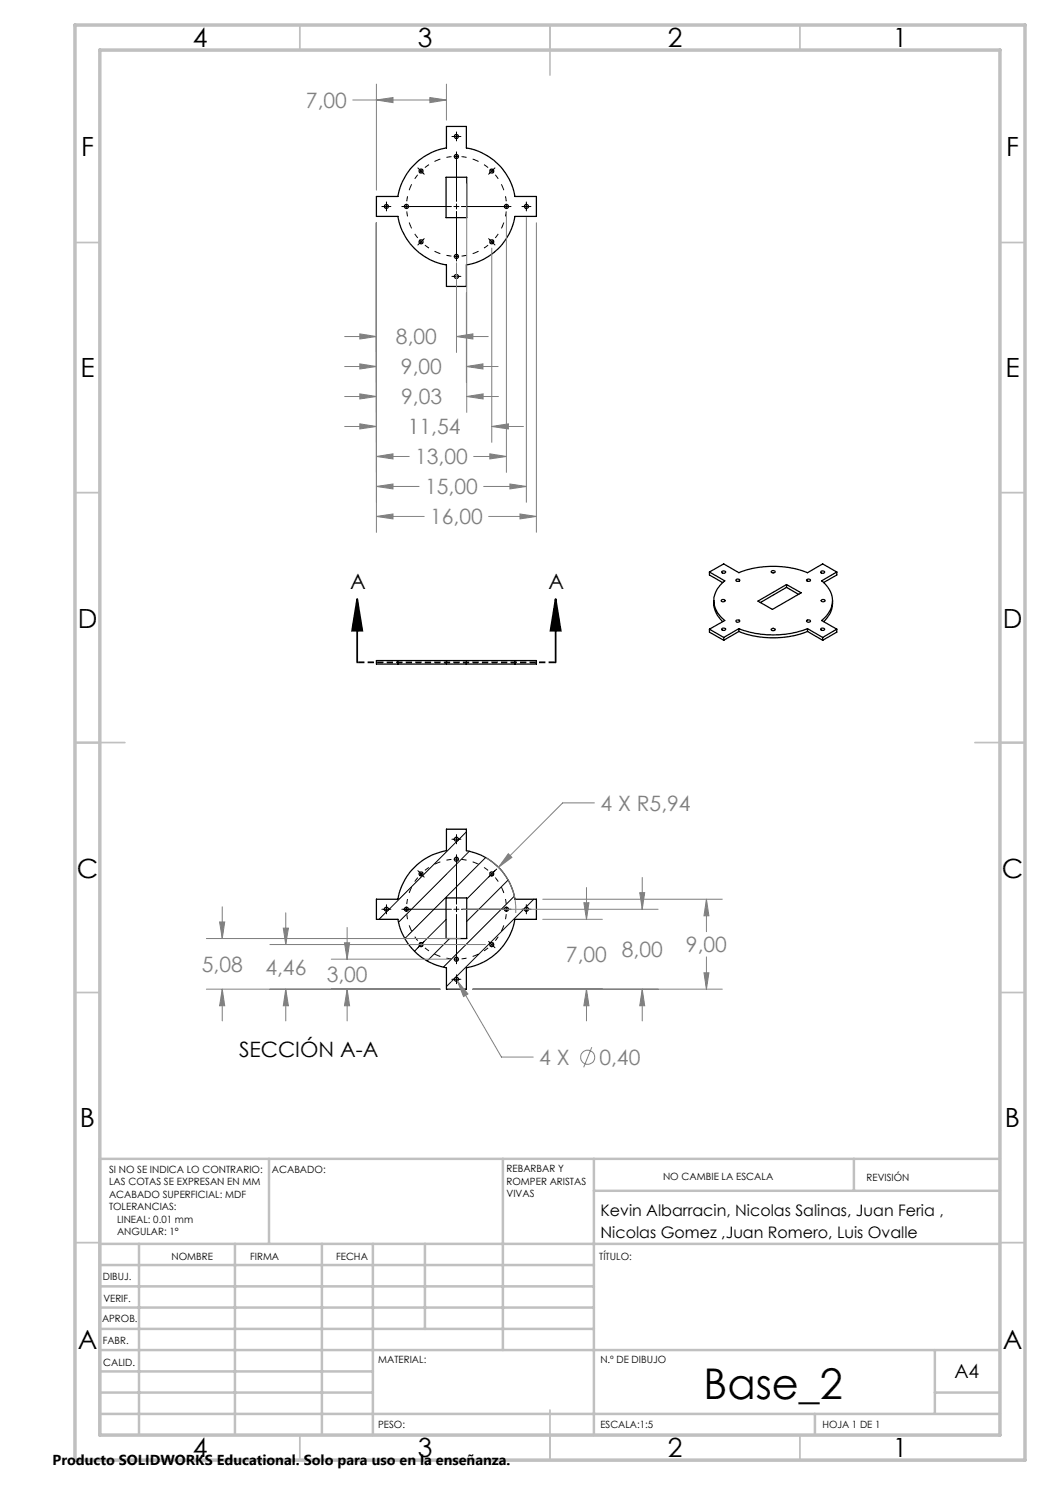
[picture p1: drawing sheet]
<svg xmlns="http://www.w3.org/2000/svg" width="210mm" height="297mm" viewBox="0 0 210 297" stroke-linecap="round" stroke-linejoin="round" font-family="sans-serif">
<g fill="none" stroke="#000" stroke-width=".25">
<path d="M75.3 39.3h4.3a11.9 11.9 0 0 1 9.7-9.7v-4.3h4v4.3a11.8 11.8 0 0 1 9.7 9.7h4.3v4h-4.3a11.7 11.7 0 0 1-9.7 9.7v4.3h-4v-4.3a11.8 11.8 0 0 1-9.7-9.7h-4.3zM89.2 35.5h4.1v8h-4.1zM141.9 114.4l3.1 1.8a4.6 4.6 0 0 0-1.5 6.4l1.5 1.5-3.1 1.7M141.9 114.4l2.8-1.6 3.1 1.7a19.2 19.2 0 0 1 13.7 0l3-1.7 2.9 1.6M141.9 114.4v.6l2.6 1.5M144.4 114.3l.2-.1a.3 .3 0 0 1 .4 0 .3 .3 0 0 1 .1 .3 .4 .4 0 0 1-.5 .2 .4 .4 0 0 1-.2-.4zM147.2 116l.2-.2a.3 .3 0 0 1 .4 0 .3 .3 0 0 1 0 .4 .36 .36 0 0 1-.4 .1 .36 .36 0 0 1-.2-.3zM154.3 114.3l.1-.1a.32 .32 0 0 1 .4-.1 .32 .32 0 0 1 .1 .4l-.2 .1a.31 .31 0 0 1-.3 0 .31 .31 0 0 1-.1-.3zM157.3 116.9v.6M157.3 117.5l-5.2 3M157.3 117.5l2.4 1.4M161.3 116l.3-.2a.28 .28 0 0 1 .4 0 .28 .28 0 0 1 0 .4l-.1 .1a.37 .37 0 0 1-.6-.3z"/>
<path d="M164.1 114.3l.3-.1a.3 .3 0 0 1 .4 0 .3 .3 0 0 1 .1 .3 .4 .4 0 0 1-.5 .2 .4 .4 0 0 1-.3-.4zM167.4 114.4l-3.1 1.8a4.7 4.7 0 0 1 0 7.9l3.1 1.7M167.4 114.4v.6l-2.7 1.5M79.6 132.1h9.7M79.6 132.8h9.7M79.6 132.1h-4.3v.7h4.3M79.6 132.1v.7M89.3 132.1v.7M89.3 132.1h4M89.3 132.8h4M93.3 132.1h9.7M93.3 132.8h9.7"/>
<path d="M93.3 132.1v.7M103 132.1h4.3v.7h-4.3M103 132.1v.7M141.9 125.8l2.8 1.7M141.9 125.8v.6l2.8 1.7M142.8 120.1a5 5 0 0 0 1.7 4.2M144.3 120l.1-.1a.32 .32 0 0 1 .4 0 .32 .32 0 0 1 .1 .4h-.1a.33 .33 0 0 1-.4 .1 .33 .33 0 0 1-.1-.4zM144.4 125.8l.2-.2a.3 .3 0 0 1 .4 0 .3 .3 0 0 1 .1 .4 .4 .4 0 0 1-.5 .1 .4 .4 0 0 1-.2-.3zM144.7 127.5v.6M147.2 124.1l.1-.1a.33 .33 0 0 1 .4-.1 .33 .33 0 0 1 .2 .5 .4 .4 0 0 1-.4 .1 .4 .4 0 0 1-.3-.4zM147.8 125.7a19.2 19.2 0 0 0 13.7 0M147.8 126.3a19.2 19.2 0 0 0 13.7 0"/>
<path d="M147.8 125.7l-3.1 1.8M147.8 125.7v.6M147.8 126.3l-3.1 1.8M151.6 120.2l5.7-3.3 2.9 1.7-5.7 3.3zM154.3 125.8l.2-.1a.28 .28 0 0 1 .4 0 .28 .28 0 0 1 0 .3l-.1 .1a.35 .35 0 0 1-.4 0 .35 .35 0 0 1-.1-.3zM161.4 124.1l.1-.1a.36 .36 0 0 1 .4 0 .36 .36 0 0 1 .2 .3 .45 .45 0 0 1-.8-.1zM161.5 125.7l3 1.8M161.5 125.7v.6M161.5 126.3l3 1.8M164.1 125.8l.3-.2a.3 .3 0 0 1 .4 0 .3 .3 0 0 1 .1 .4 .4 .4 0 0 1-.5 .1 .4 .4 0 0 1-.3-.3zM164.3 120l.2-.1a.32 .32 0 0 1 .3 0 .32 .32 0 0 1 .2 .4h-.2a.31 .31 0 0 1-.4 0 .31 .31 0 0 1-.1-.3zM164.5 127.5v.6"/>
<path d="M166.5 120.1a4.9 4.9 0 0 1-1.8 4.2M167.4 125.8l-2.9 1.7M167.4 125.8v.6l-2.9 1.7M75.3 179.8h4.3a11.9 11.9 0 0 1 9.7-9.7v-4.3h4v4.3a11.8 11.8 0 0 1 9.7 9.7h4.3v4.1h-4.3a11.8 11.8 0 0 1-9.7 9.7v4.2h-4v-4.2a11.9 11.9 0 0 1-9.7-9.7h-4.3zM89.2 179.6h4.1v8.1h-4.1z"/>
<circle cx="84.2" cy="34.2" r=".4"/>
<circle cx="91.3" cy="27.3" r=".4"/>
<circle cx="91.3" cy="31.3" r=".39"/>
<circle cx="98.4" cy="34.2" r=".4"/>
<circle cx="77.3" cy="41.3" r=".4"/>
<circle cx="81.3" cy="41.3" r=".4"/>
<circle cx="84.2" cy="48.4" r=".39"/>
<circle cx="91.3" cy="51.3" r=".4"/>
<circle cx="91.3" cy="55.3" r=".4"/>
<circle cx="98.3" cy="48.4" r=".4"/>
<circle cx="101.3" cy="41.3" r=".39"/>
<circle cx="105.3" cy="41.3" r=".4"/>
<circle cx="84.2" cy="174.8" r=".4"/>
<circle cx="91.3" cy="167.8" r=".4"/>
<circle cx="91.3" cy="171.9" r=".4"/>
<circle cx="98.4" cy="174.8" r=".4"/>
<circle cx="77.3" cy="181.8" r=".4"/>
<circle cx="81.3" cy="181.8" r=".4"/>
<circle cx="84.2" cy="188.9" r=".4"/>
<circle cx="91.3" cy="195.8" r=".4"/>
<circle cx="91.3" cy="191.9" r=".4"/>
<circle cx="98.4" cy="188.9" r=".4"/>
<circle cx="101.3" cy="181.8" r=".4"/>
<circle cx="105.3" cy="181.8" r=".4"/>
</g>
<g fill="none" stroke="#000" stroke-width=".2">
<path d="M83.6 33.6l1.2 1.3M84.6 33.9l-.7 .7M90.4 27.3h1.8M90.8 31.3h1M91.3 26.4v1.8M91.3 30.4v9.9M98 33.9l.7 .7M99 33.6l-1.3 1.3M76.4 41.3h1.8M77.3 40.4v1.8M80.4 41.3h9.9M81.3 40.8v1"/>
<path d="M83.9 48l.7 .7M84.8 47.7l-1.2 1.3M90.4 55.3h1.8M90.8 51.3h1M90.8 41.3h1M91.3 40.8v1M91.3 42.3v9.9M91.3 54.4v1.8M92.3 41.3h9.9M97.7 47.7l1.3 1.3M98.7 48l-.7 .7M101.3 40.8v1"/>
<path d="M104.4 41.3h1.8M105.3 40.4v1.8M75.3 179.8v.1M83.6 174.1l.6 .7M84.2 174.8l-.3 .4M84.2 174.8l.6 .6M84.6 174.4l-.4 .4M89.3 165.8v.1M90.4 167.8h1.8M90.8 171.9h1M91.3 166.9v1.9M91.3 171v9.8"/>
<path d="M91.4 168.2l-13.8 13.8M93.3 166.4l-1.6 1.6M93.9 170.2l-14.2 14.3M97.1 171.5l-16.1 16.2M98 174.4l.4 .4M98.1 175l-4.8 4.8M98.4 174.8l.3 .4M98.4 174.8l-.7 .6M99 174.1l-.6 .7M99.3 173.8l-.7 .7M101.6 176l-8.3 8.3M102.9 179.2l-14.2 14.2"/>
<path d="M106.8 179.8l-1.7 1.7M76.4 181.9h1.8M77.3 180.9v1.9M77.4 182.2l-1.6 1.7M80.4 181.9h9.9M81.3 181.3v1M83.9 188.6l.7 .7M83.9 189.2l-1 1M89.2 183.9l-5.6 5.6M89.9 187.7l-4.5 4.5M90.2 196.4l-.9 .9M90.4 195.9h1.8"/>
<path d="M90.8 191.8h1M90.8 181.9h1M90.9 195.7l-.6 .6M91.3 181.3v1M91.3 182.9v9.9M91.3 194.9v1.8M92.3 181.9h9.9M97.7 188.3l1.3 1.2M98.7 188.6l-.7 .7M101.3 181.3v1M104.4 181.9h1.8M104.9 181.7l-13.8 13.8"/>
<path d="M105.3 180.9v1.9M107.3 183.8l-.1 .1"/>
</g>
<g fill="none" stroke="#808080" stroke-width=".2">
<path d="M70.6 20h18.7M75.3 20l3.3-.5v1zM75.3 16.8v21.2M86 19.5l3.3 .5-3.3 .5zM89.3 16.8v7.2M93.3 36.7v45.8M75.3 44.6v61.9M91.3 52.6v17.9M93.3 58.6v17.9M98.4 49.6v38.9M101.3 42.6v51.9M105.3 43.5v57"/>
<path d="M107.3 44.6v61.9M68.9 67.3h6.4M68.9 73.3h6.4M68.9 79.3h6.4M72 66.8l3.3 .5-3.3 .5zM72 72.8l3.3 .5-3.3 .5zM72 78.8l3.3 .5-3.3 .5zM91.3 67.3l3.3-.5v1zM91.3 67.3h6.3M93.3 73.3l3.3-.5v1zM93.3 73.3h6.3M93.3 79.3l3.3-.5v1z"/>
<path d="M93.3 79.3h6.4M68.9 85.3h6.4M72 84.8l3.3 .5-3.3 .5zM75.3 91.3l3.3-.5v1zM75.3 97.3l3.3-.5v1zM75.3 91.3h6.5M75.3 97.3h8.5M94.7 91.3h6.6M96.7 97.3h8.6M98 90.8l3.3 .5-3.3 .5zM98.4 85.3l3.3-.5v1zM98.4 85.3h6.3"/>
<path d="M102 96.8l3.3 .5-3.3 .5zM75.3 103.3l3.3-.5v1zM75.3 103.3h9.5M97.7 103.3h9.6M104 102.8l3.3 .5-3.3 .5zM97.2 171.6a12 12 0 0 1 6 11M101.7 170.7l.7 .8-2.7 2zM108.5 179.8h36M117.3 177.5v6.4M118.9 160.6h-6.4l-12.8 12.9M128 178.5h.9l-.5 3.4zM128.4 175.5v6.4"/>
<path d="M141.3 179.8l.5 3.4h-1zM141.3 179.8v6.5M41.3 197.8h46.7M41.3 187.7h50.8M43.9 184.4h1l-.5 3.3zM44.4 197.8l.5 3.4h-1zM44.4 181.4v6.3M44.4 197.8v6.4M54 188.9h43.1M56.7 185.6h1l-.6 3.3zM57.1 197.8l.6 3.4h-1zM57.1 182.6v6.3"/>
<path d="M57.1 197.8v6.4M66.3 191.8h23.7M68.9 188.6h1l-.5 3.2zM69.4 197.8l.5 3.4h-1zM69.4 185.5v6.3M69.4 197.8v6.4M91.5 196.2l2.1 2.6-.9 .5zM91.5 196.2l8.8 15.2h6.3M92.6 181.9h39M94.5 197.8h50M108.5 183.9h12M116.8 180.5h1l-.5 3.4z"/>
<path d="M117.3 197.8l.5 3.4h-1zM117.3 197.8v6.4M128.4 197.8l.5 3.4h-.9zM128.4 197.8v6.4M140.8 194.6h1l-.5 3.2zM141.3 191.4v6.4M118.4 209.4l-1.7 4.1"/>
<circle cx="117.5" cy="211.5" r="1.41"/>
</g>
<g fill="none" stroke="#000" stroke-width=".2" stroke-dasharray="15.2 1.3 1.3 1.3" stroke-dashoffset="14.2" stroke-linecap="butt">
<path d="M83.6 35a10 10 0 0 0-2.2 5.3M90.3 31.3a10 10 0 0 0-5.3 2.2M97.6 33.5a10 10 0 0 0-5.3-2.2M81.4 42.3a10 10 0 0 0 2.2 5.3M85 49a10 10 0 0 0 5.3 2.2M92.3 51.2a10 10 0 0 0 5.3-2.2M99.1 47.6a10 10 0 0 0 2.2-5.3M101.3 40.3a10 10 0 0 0-2.2-5.3M83.6 175.5a10 10 0 0 0-2.2 5.3M90.3 171.9a10 10 0 0 0-5.3 2.2M97.6 174.1a10 10 0 0 0-5.3-2.2M81.4 182.8a10 10 0 0 0 2.2 5.3"/>
<path d="M85 189.6a10 10 0 0 0 5.3 2.2M92.3 191.8a10 10 0 0 0 5.3-2.2M99.1 188.1a10 10 0 0 0 2.2-5.3M101.3 180.8a10 10 0 0 0-2.2-5.3"/>
</g>
<path d="M71.4 119.8l1.1 6.3h-2.1zM71.4 119.8v12.7M111.1 119.8l1 6.3h-2zM111.1 119.8v12.7" fill="none" stroke="#000" stroke-width=".35"/>
<path d="M111.1 132.5h-39.6" fill="none" stroke="#000" stroke-width=".35" stroke-dasharray="1.3 .6" stroke-dashoffset="-.2" stroke-linecap="butt"/>
<g fill="none" stroke="#c0c0c0" stroke-width=".35">
<path d="M60 5v5M110 5v10M160 5v5M15 48.5h5M200 48.5h5M15 98.5h5M200 98.5h5M15 148.5h10M195 148.5h10M15 198.5h5M200 198.5h5M15 248.5h5"/>
<path d="M200 248.5h5M60 287v5M110 282v10M160 287v5"/>
</g>
<g fill="none" stroke="#c0c0c0" stroke-width=".5">
<path d="M53.8 231.8v17M100.6 231.8v38.2M118.8 231.8v55.2M118.8 238.2h81.2M170.8 231.8v6.4M200 231.8h-180v55.2M20 248.8h180M20 257.3h98.8M20 253h98.8M27.8 248.8v38.2M47 248.8v38.2M64.4 248.8v38.2"/>
<path d="M74.6 248.8v38.2M85 248.8v17M20 265.8h98.8M20 261.5h98.8M20 278.5h54.6M20 274.3h54.6M20 270h180M187 278.5h13M187 270v12.8M20 282.8h180M163 282.8v4.2"/>
</g>
<path d="M15 5h190v287h-190zM20 10h180v277h-180z" fill="none" stroke="#c0c0c0" stroke-width=".7"/>
<path d="M111.1 119.8l1 6.3h-2zM71.4 119.8l1.1 6.3h-2.1z" fill="#000"/>
<path d="M75.3 20l3.3-.5v1zM86 19.5l3.3 .5-3.3 .5zM72 66.8l3.3 .5-3.3 .5zM91.3 67.3l3.3-.5v1zM72 72.8l3.3 .5-3.3 .5zM93.3 73.3l3.3-.5v1zM72 78.8l3.3 .5-3.3 .5zM93.3 79.3l3.3-.5v1zM72 84.8l3.3 .5-3.3 .5zM98.4 85.3l3.3-.5v1zM75.3 91.3l3.3-.5v1zM98 90.8l3.3 .5-3.3 .5zM75.3 97.3l3.3-.5v1zM102 96.8l3.3 .5-3.3 .5zM75.3 103.3l3.3-.5v1zM104 102.8l3.3 .5-3.3 .5zM69.4 197.8l.5 3.4h-1zM68.9 188.6h1l-.5 3.2zM57.1 197.8l.6 3.4h-1zM56.7 185.6h1l-.6 3.3zM44.4 197.8l.5 3.4h-1zM43.9 184.4h1l-.5 3.3zM117.3 197.8l.5 3.4h-1zM116.8 180.5h1l-.5 3.4zM128.4 197.8l.5 3.4h-.9zM128 178.5h.9l-.5 3.4zM140.8 194.6h1l-.5 3.2zM141.3 179.8l.5 3.4h-1zM91.5 196.2l1.2 3.1 .9-.5zM101.7 170.7l-2 2.8 2.7-2z" fill="#808080"/>
<text font-size="8.5" x="140.7" y="279.7">Base_2</text>
<g font-size="5.3">
<text x="38.5" y="9.5">4</text>
<text x="83.5" y="9.5">3</text>
<text x="133.6" y="9.5">2</text>
<text x="178.6" y="9.5">1</text>
<text x="16.2" y="31.2">F</text>
<text x="201.2" y="31.2">F</text>
<text x="16.1" y="75.5">E</text>
<text x="201.1" y="75.5">E</text>
<text x="15.5" y="125.5">D</text>
<text x="200.5" y="125.5">D</text>
<text x="15.4" y="175.5">C</text>
<text x="200.4" y="175.5">C</text>
<text x="16" y="225.5">B</text>
<text x="201" y="225.5">B</text>
<text x="15.5" y="269.7">A</text>
<text x="200.5" y="269.7">A</text>
<text x="38.5" y="291.5">4</text>
<text x="83.5" y="291.5">3</text>
<text x="133.6" y="291.5">2</text>
<text x="178.6" y="291.5">1</text>
</g>
<g font-size="4.2" fill="#808080">
<text x="61.2" y="21.6">7,00</text>
<text x="79.2" y="68.9">8,00</text>
<text x="80.2" y="74.9">9,00</text>
<text x="80.2" y="80.9">9,03</text>
<text x="81.6" y="86.9">11,54</text>
<text x="83" y="92.9">13,00</text>
<text x="85" y="98.9">15,00</text>
<text x="86" y="104.9">16,00</text>
<text x="120.1" y="162.2">4 X R5,94</text>
<text x="137.2" y="190.4">9,00</text>
<text x="40.4" y="194.4">5,08</text>
<text x="53.1" y="195">4,46</text>
<text x="65.3" y="196.4">3,00</text>
<text x="113.2" y="192.4">7,00 8,00</text>
<text x="107.8" y="213">4 X</text>
<text x="119.9" y="213">0,40</text>
</g>
<g font-size="4.2">
<text x="70" y="117.8">A</text>
<text x="109.7" y="117.8">A</text>
<text x="47.8" y="211.4">SECCIÓN A-A</text>
</g>
<text font-size="3.9" x="190.9" y="275.5">A4</text>
<g font-size="3.2">
<text x="120.1" y="243.2">Kevin Albarracin, Nicolas Salinas, Juan Feria ,</text>
<text x="120.1" y="247.6">Nicolas Gomez ,Juan Romero, Luis Ovalle</text>
</g>
<text font-size="2.9" x="10.5" y="292.9">Producto SOLIDWORKS Educational. Solo para uso en la enseñanza.</text>
<g font-size="2">
<text x="21.8" y="234.6">SI NO SE INDICA LO CONTRARIO:</text>
<text x="21.8" y="237.1">LAS COTAS SE EXPRESAN EN MM</text>
<text x="21.8" y="239.6">ACABADO SUPERFICIAL: MDF</text>
<text x="54.4" y="234.6">ACABADO:</text>
<text x="101.3" y="234.5">REBARBAR Y</text>
<text x="101.3" y="237">ROMPER ARISTAS</text>
<text x="101.3" y="239.5">VIVAS</text>
<text x="132.6" y="236">NO CAMBIE LA ESCALA</text>
<text x="173.3" y="236.2">REVISIÓN</text>
<text x="21.8" y="242.1">TOLERANCIAS:</text>
<text x="23.4" y="244.6">LINEAL: 0.01 mm</text>
<text x="23.4" y="247.1">ANGULAR: 1°</text>
<text x="34.3" y="252">NOMBRE</text>
<text x="50" y="251.9">FIRMA</text>
<text x="67.2" y="251.9">FECHA</text>
<text x="119.9" y="251.9">TÍTULO:</text>
<text x="20.6" y="256.1">DIBUJ.</text>
<text x="20.7" y="260.3">VERIF.</text>
<text x="20.4" y="264.4">APROB.</text>
<text x="20.5" y="268.8">FABR.</text>
<text x="20.7" y="273.1">CALID.</text>
<text x="75.6" y="272.5">MATERIAL:</text>
<text x="120.1" y="272.5">N.º DE DIBUJO</text>
<text x="75.6" y="285.5">PESO:</text>
<text x="120.1" y="285.6">ESCALA:1:5</text>
<text x="164.5" y="285.6">HOJA 1 DE 1</text>
</g>
</svg>
